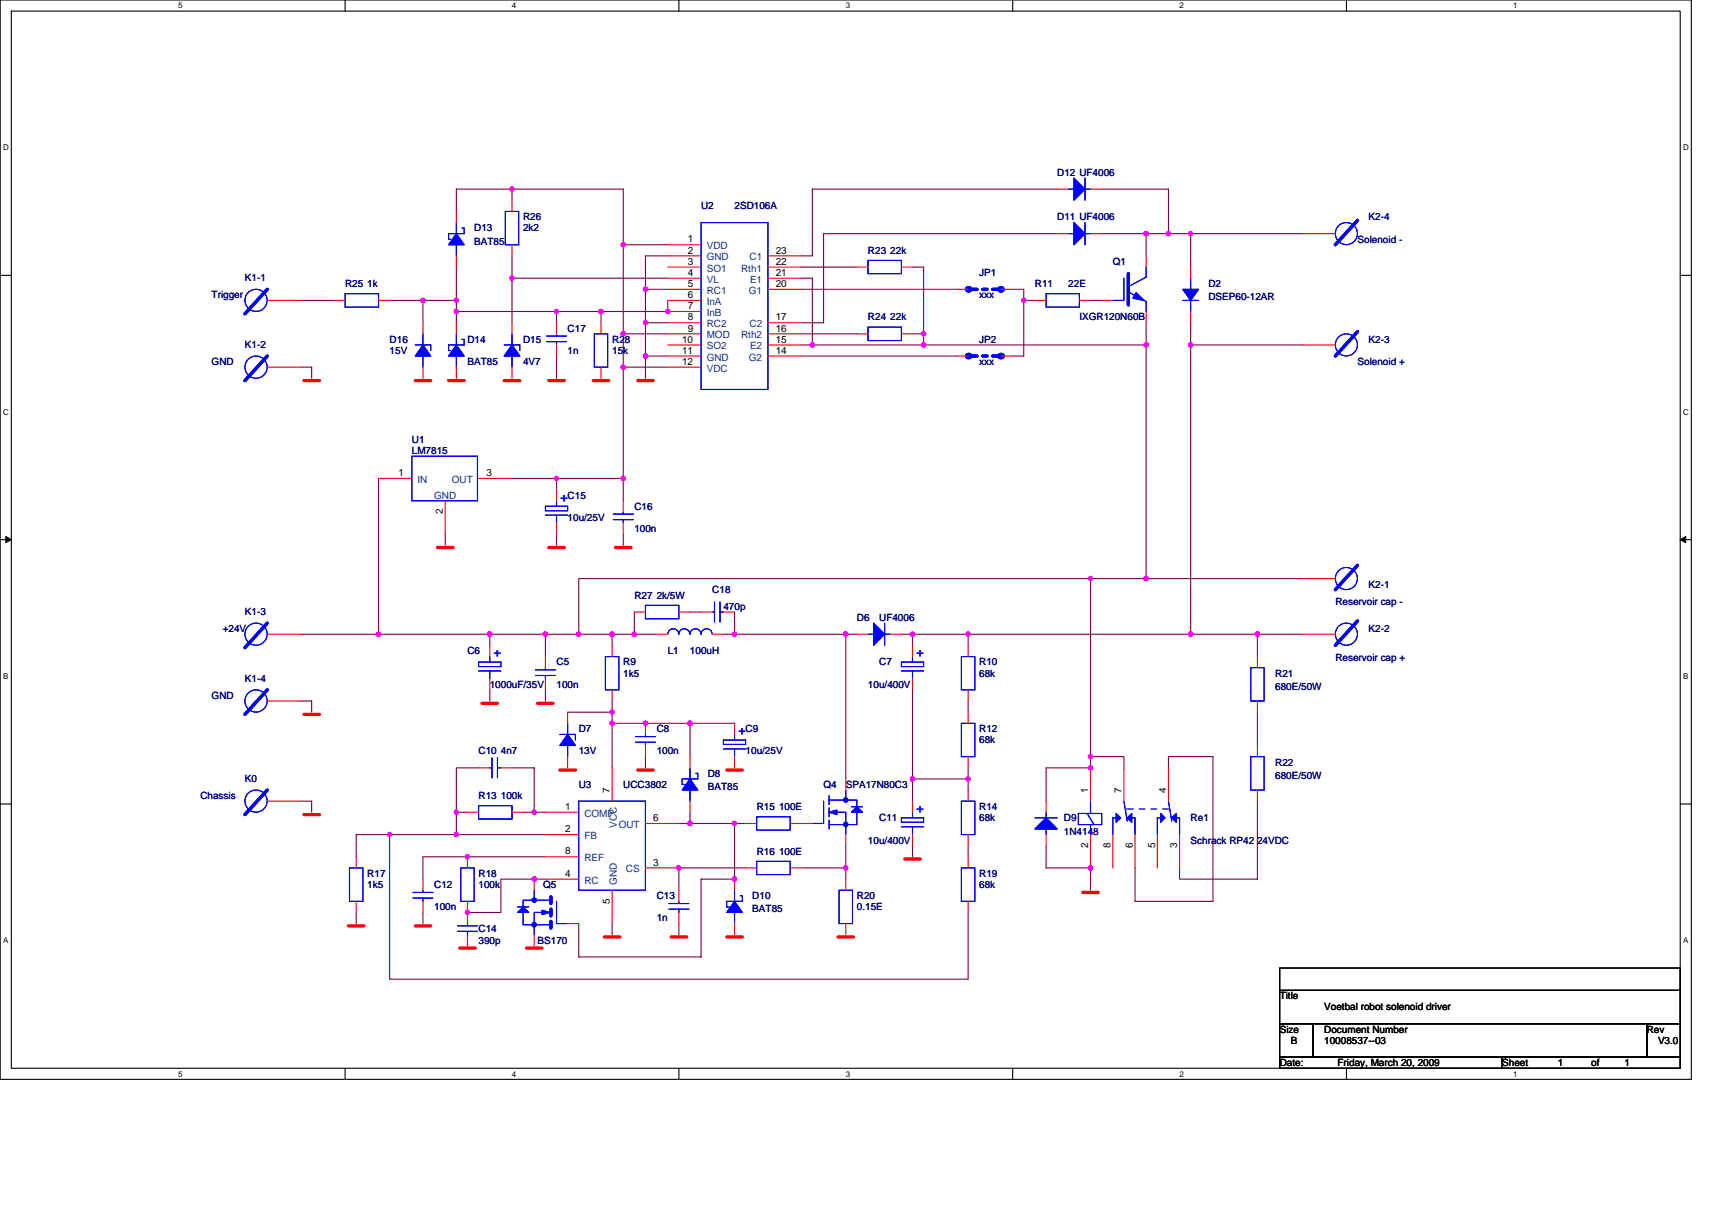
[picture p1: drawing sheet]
<svg xmlns="http://www.w3.org/2000/svg" width="297mm" height="210mm" viewBox="0 0 297 210" stroke-linecap="round" stroke-linejoin="round" font-family="sans-serif">
<path d="M0 0h293.5v187.2h-293.5zM2 1.9h289.5v183.4h-289.5z" fill="none" stroke="#000" stroke-width=".19"/>
<g fill="#fff">
<path d="M30.9 .2h.8v1.6h-.8z"/>
<path d="M30.9 185.5h.8v1.6h-.8z"/>
</g>
<path d="M59.9 0v1.9M59.9 185.3v1.9" fill="none" stroke="#000" stroke-width=".19"/>
<g fill="#fff">
<path d="M88.8 .2h.8v1.6h-.8z"/>
<path d="M88.8 185.5h.8v1.6h-.8z"/>
</g>
<path d="M117.8 0v1.9M117.8 185.3v1.9" fill="none" stroke="#000" stroke-width=".19"/>
<g fill="#fff">
<path d="M146.7 .2h.8v1.6h-.8z"/>
<path d="M146.7 185.5h.8v1.6h-.8z"/>
</g>
<path d="M175.7 0v1.9M175.7 185.3v1.9" fill="none" stroke="#000" stroke-width=".19"/>
<g fill="#fff">
<path d="M204.7 .2h.7v1.6h-.7z"/>
<path d="M204.7 185.5h.7v1.6h-.7z"/>
</g>
<path d="M233.6 0v1.9M233.6 185.3v1.9" fill="none" stroke="#000" stroke-width=".19"/>
<g fill="#fff">
<path d="M262.6 .2h.7v1.6h-.7z"/>
<path d="M262.6 185.5h.7v1.6h-.7z"/>
<path d="M.5 24.8h1v1.6h-1z"/>
<path d="M292 24.8h1v1.6h-1z"/>
<path d="M.5 70.7h1v1.5h-1z"/>
<path d="M292 70.7h1v1.5h-1z"/>
</g>
<path d="M0 47.8h2M291.5 47.8h2" fill="none" stroke="#000" stroke-width=".19"/>
<g fill="#fff">
<path d="M.5 116.5h.9v1.6h-.9z"/>
<path d="M292 116.5h.9v1.6h-.9z"/>
</g>
<path d="M0 93.6h2M291.5 93.6h2" fill="none" stroke="#000" stroke-width=".19"/>
<path d="M1 93.1l1 .5-1 .5zM291.5 93.6l1-.5v1z" fill="#000" stroke="#000" stroke-width=".17"/>
<g fill="#fff">
<path d="M.5 162.4h.9v1.5h-.9z"/>
<path d="M292 162.4h.9v1.5h-.9z"/>
</g>
<path d="M0 139.5h2M291.5 139.5h2M222 167.9h69.5v3.9h-69.5zM222 171.8h69.5v5.8h-69.5zM222 177.6h5.8v5.8h-5.8zM227.8 177.6h57.9v5.8h-57.9zM285.7 177.6h5.8v5.8h-5.8zM222 183.4h38.6v1.9h-38.6zM260.6 183.4h30.9v1.9h-30.9z" fill="none" stroke="#000" stroke-width=".19"/>
<g fill="none" stroke="#800040" stroke-width=".19">
<path d="M79.2 36.7v-3.9h28.9v9.7h7.8M88.8 32.8v1.9M183.4 32.8h-42.5v11.6h-1.9M191.2 32.8h11.5v7.7M52.2 52.1h5.8M67.6 52.1h5.8v3.9M73.4 52.1h5.8M79.2 46.3v9.7M79.2 54h17.4M88.8 48.3h27.1M88.8 44.4v11.6M96.6 54h7.7v2"/>
<path d="M96.6 54v2M108.1 42.5v44.4M108.1 57.9h7.8M112 50.2v5.8h3.9M112 56v5.8h3.9M112 50.2h3.9M115.9 44.4h-3.9v5.8M115.9 52.1v1.9h-11.6M139 50.2h27M139 57.9h9.7M139 48.3h1.9v11.5M139 59.8h59.9"/>
<path d="M139 46.3h9.7M158.3 57.9h1.9M158.3 46.3h1.9v13.5M175.7 50.2h1.9v11.6h-1.9M177.6 52.1h2M183.4 40.5h-40.5v15.5h-3.9M189.2 52.1h2M191.2 40.5h34.7M198.9 40.5v3.9M198.9 56v44.4M206.6 56v3.8h19.3M206.6 40.5v5.8"/>
<path d="M206.6 59.8v50.2M52.2 63.7h1.9v1.9M96.6 61.8v3.8M108.1 63.7h7.8M112 61.8v3.8M139 61.8h27M65.7 83v27M77.3 92.6v2M88.8 83h19.3M96.6 83v1.9M96.6 92.6v2M108.1 92.6v2"/>
<path d="M52.2 110h61.7M85 110v2M85 119.7v1.9M94.6 110v3.9M94.6 119.7v1.9M106.2 110v2M110.1 106.2v3.8M119.7 106.2h1.9M125.5 110h23.2M127.4 106.2v3.8M146.7 110v25.1M156.4 110h69.5"/>
<path d="M158.3 110v2M158.3 119.7v19.3M168 110v2M189.2 100.4v30.9h5.8v1.9M218.2 110v3.9M225.9 100.4h-125.5v9.6M52.2 121.6h1.9v1.9M52.2 139h1.9v1.9M83 133.2h-3.8v11.6M88.8 133.2h3.9v7.7M98.5 123.5h7.7M106.2 121.6v11.6"/>
<path d="M106.2 125.5h21.2M112 131.3v1.9M119.7 125.5v5.8M158.3 135.1h9.7M168 121.6v1.9M168 133.2v3.9M189.2 131.3v1.9h-7.7v5.8M202.7 133.2v-1.9h7.8v25.1h-13.6v-5.8M218.2 139v13.5h-13.5v-1.9M218.2 123.5v5.8M61.8 158.3v1.9M67.6 144.8v25.1h100.4v-11.6"/>
<path d="M73.4 158.3v1.9M79.2 140.9h1.9M90.8 140.9h3.8M94.6 148.6h-21.2v3.9M94.6 152.5h-7.7v5.8h-5.8M94.6 144.8h-32.8v3.8M117.8 142.9h11.6M119.7 140.9v2M127.4 142.9v9.6h-5.8v13.5h-21.2v-5.8M129.4 150.6h-11.6v3.8M139 150.6h7.7M146.7 146.7v5.8"/>
<path d="M158.3 146.7v1.9M168 146.7v1.9M181.5 146.7v3.9h7.7v3.8M106.2 160.2v2M117.8 160.2v2"/>
</g>
<g fill="#f0f" stroke="#f0f" stroke-width=".19">
<circle cx="117.8" cy="150.6" r=".38"/>
<circle cx="146.7" cy="150.6" r=".38"/>
<circle cx="106.2" cy="125.5" r=".38"/>
<circle cx="146.7" cy="110" r=".38"/>
<circle cx="81.1" cy="148.6" r=".38"/>
<circle cx="81.1" cy="158.3" r=".38"/>
<circle cx="79.2" cy="144.8" r=".38"/>
<circle cx="79.2" cy="140.9" r=".38"/>
<circle cx="92.7" cy="140.9" r=".38"/>
<circle cx="67.6" cy="144.8" r=".38"/>
<circle cx="168" cy="135.1" r=".38"/>
<circle cx="119.7" cy="125.5" r=".38"/>
<circle cx="127.4" cy="152.5" r=".38"/>
<circle cx="127.4" cy="142.8" r=".38"/>
<circle cx="110" cy="110" r=".38"/>
<circle cx="112" cy="125.5" r=".38"/>
<circle cx="106.2" cy="123.5" r=".38"/>
<circle cx="158.3" cy="110" r=".38"/>
<circle cx="92.7" cy="152.5" r=".38"/>
<circle cx="198.9" cy="100.4" r=".38"/>
<circle cx="206.6" cy="40.5" r=".38"/>
<circle cx="202.7" cy="40.5" r=".38"/>
<circle cx="85" cy="110" r=".38"/>
<circle cx="94.6" cy="110" r=".38"/>
<circle cx="158.3" cy="135.1" r=".38"/>
<circle cx="189.2" cy="150.6" r=".38"/>
<circle cx="189.2" cy="133.2" r=".38"/>
<circle cx="189.2" cy="131.3" r=".38"/>
<circle cx="189.2" cy="100.4" r=".38"/>
<circle cx="119.7" cy="142.8" r=".38"/>
<circle cx="206.6" cy="110" r=".38"/>
<circle cx="206.6" cy="59.8" r=".38"/>
<circle cx="218.2" cy="110" r=".38"/>
<circle cx="106.2" cy="110" r=".38"/>
<circle cx="65.7" cy="110" r=".38"/>
<circle cx="108.1" cy="83" r=".38"/>
<circle cx="96.5" cy="83" r=".38"/>
<circle cx="112" cy="50.2" r=".38"/>
<circle cx="112" cy="61.8" r=".38"/>
<circle cx="112" cy="56" r=".38"/>
<circle cx="108.1" cy="42.4" r=".38"/>
<circle cx="108.1" cy="63.7" r=".38"/>
<circle cx="88.8" cy="48.2" r=".38"/>
<circle cx="115.8" cy="54" r=".38"/>
<circle cx="198.9" cy="40.5" r=".38"/>
<circle cx="198.9" cy="59.8" r=".38"/>
<circle cx="160.3" cy="59.8" r=".38"/>
<circle cx="160.3" cy="57.9" r=".38"/>
<circle cx="140.9" cy="59.8" r=".38"/>
<circle cx="108.1" cy="57.9" r=".38"/>
<circle cx="88.8" cy="32.8" r=".38"/>
<circle cx="104.3" cy="54" r=".38"/>
<circle cx="177.6" cy="52.1" r=".38"/>
<circle cx="100.4" cy="110" r=".38"/>
<circle cx="127.4" cy="110" r=".38"/>
<circle cx="79.2" cy="52.1" r=".38"/>
<circle cx="79.2" cy="54" r=".38"/>
<circle cx="73.4" cy="52.1" r=".38"/>
<circle cx="96.5" cy="54" r=".38"/>
<circle cx="168" cy="110" r=".38"/>
</g>
<g fill="none" stroke="#f00" stroke-width=".57">
<path d="M52.7 66h2.7M72 66h2.7M77.8 66h2.7M87.5 66h2.7M95.2 66h2.7M102.9 66h2.7M110.7 66h2.6M75.9 95h2.7M95.2 95h2.7M106.8 95h2.7M52.7 123.9h2.7M83.6 122h2.7"/>
<path d="M93.3 122h2.7M97.1 133.6h2.7M110.7 133.6h2.6M126.1 133.6h2.7M52.7 141.3h2.7M157 149h2.7M187.9 154.8h2.7M60.4 160.6h2.8M72 160.6h2.7M79.8 164.5h2.7M91.4 164.5h2.6M104.9 162.5h2.7"/>
<path d="M116.4 162.5h2.7M126.1 162.5h2.7M145.4 162.5h2.7"/>
</g>
<g fill="none" stroke="#00f" stroke-width=".19">
<path d="M79.2 38.6v1.9M80.2 39.6h.3v.9h-2.7v1h.4M87.7 36.7h2.3v5.8h-2.3zM121.6 38.6h11.6v29h-11.6zM185.4 32.8h.9M188.3 32.8h.9M188.3 30.9v3.8M188.3 38.6v3.9M59.9 50.9h5.8v2.4h-5.8zM72 59.8h2.7v1M73.4 57.9v1.9M79.2 42.5v1.9"/>
<path d="M79.2 57.9v1.9M80.2 58.9h.3v.9h-2.7v1h.4M87.5 59.8h2.7v1M88.8 57.9v1.9M94.8 59.3h3.5M94.8 58.3h3.5M96.6 57.9v.4M96.6 59.3v.5M103.1 57.9h2.3v5.8h-2.3zM150.6 56.7h5.8v2.4h-5.8zM150.6 45.2h5.8v2.3h-5.8zM181.5 50.9h5.8v2.4h-5.8z"/>
<path d="M185.4 40.5h.9M188.3 40.5h.9M195 48.3v3.8h-1.9M196 50.8l2.9 1.5v1.7M198.9 46.3v1.8l-2.9 1.5M205.2 52.1h2.7M206.6 48.3v1.9M206.6 52.1v1.9M71.5 79.1h11.3v7.8h-11.3zM73.4 61.8v1.9M79.2 61.8v1.9M88.8 61.8v1.9"/>
<path d="M94.6 87.8h3.9v.8h-3.9zM94.6 89.4h3.9M96.6 86.9v.9M96.6 89.4v1.3M106.4 90.1h3.5M106.4 89.2h3.5M108.1 88.8v.4M108.1 90.1v.6M83 114.9h3.9v.7h-3.9zM83 116.4h3.9M85 113.9v1M85 116.4v1.4"/>
<path d="M92.9 117.2h3.5M92.9 116.2h3.5M94.6 115.8v.4M94.6 117.2v.6M105 113.9h2.4v5.8h-2.4zM112 105h5.8v2.3h-5.8zM115.9 110a.95 .95 0 0 1 .9-.9 .95 .95 0 0 1 1 .9M117.8 110a.95 .95 0 0 1 .9-.9 .95 .95 0 0 1 1 .9M119.7 110a.95 .95 0 0 1 1-.9 .95 .95 0 0 1 .9 .9 .97 .97 0 0 1 1-.9 .97 .97 0 0 1 1 .9M123.6 106.2h.4M124 104.4v3.5M124.9 106.2h.6"/>
<path d="M124.9 104.4v3.5M150.6 110h1M153.5 110h1M153.5 108.1v3.9M156.4 114.9h3.8v.7h-3.8zM156.4 116.4h3.8M158.3 113.9v1M158.3 116.4v1.4M166.8 113.9h2.3v5.8h-2.3zM217 115.8h2.3v5.8h-2.3zM83 139.8h5.8v2.3h-5.8zM85 133.2h.4"/>
<path d="M85.4 131.5v3.4M86.3 133.2h.6M86.3 131.5v3.4M97.1 127.4h2.7v1M98.5 125.5v1.9M98.5 129.3v2M100.4 139h11.6v15.4h-11.6zM110.3 128.8h3.4M110.3 127.8h3.4M112 127.4v.4M112 128.8v.5M119.7 133.2v1.9"/>
<path d="M119.7 137.1v1.9M120.7 134.2h.4v.9h-2.7v1h.4M125.5 128.4h3.9v.7h-3.9zM125.5 129.9h3.9M127.4 127.4v1M127.4 129.9v1.4M142.9 139v3.9h-2M143.8 138.8h4.9v1.2M143.8 138v1.6M146.7 137.1v1.7M147.7 140h1.9M166.8 125.5h2.3v5.8h-2.3z"/>
<path d="M166.8 139h2.3v5.8h-2.3zM189.2 139v2.1M195 139l.6 3.5M202.7 139l.6 3.5M217 131.3h2.3v5.8h-2.3zM60.6 150.6h2.4v5.8h-2.4zM71.6 155.8h3.5M71.6 154.8h3.5M73.4 154.4v.4M73.4 155.8v.6M79.9 150.6h2.4v5.8h-2.4zM89.8 157.3h1.9"/>
<path d="M90.8 158.3v2.1h4.8M92.7 154.4v1.8M94.6 158.3h-1.9v3.9M95.6 156.2h-4.8v1.1M96.6 156.4v3.8h1.9M116.1 157.7h3.4M116.1 156.7h3.4M117.8 156.4v.3M117.8 157.7v.6M127.4 154.4v2M127.4 158.3v1.9M128.4 155.4h.4v1h-2.7v.9h.4"/>
<path d="M131.3 149.4h5.8v2.3h-5.8zM131.3 141.7h5.8v2.3h-5.8zM143.8 140.1v1.6M143.8 142.3v1.5M144.8 140.9h1.9v3.9M145.6 154.4h2.3v5.8h-2.3zM148.7 140.9v2.1h-4.9M156.4 141.9h3.8v.7h-3.8zM156.4 143.4h3.8M158.3 140.9v1M158.3 143.4v1.4M166.8 150.6h2.3v5.8h-2.3z"/>
<path d="M179.6 141.9h3.8M181.5 140.9v1M181.5 143.8v1M187.1 141.1h4.1v1.9h-4.1zM188.6 141.1l1.2 1.9M189.2 143v1.8M193.7 141.9h-.6v2.9M195.8 141.9h1.1v2.9M201.4 141.9h-.6v2.9M203.5 141.9h1.2v2.9M79.4 161.6h3.4M79.4 160.6h3.4"/>
<path d="M81.1 160.2v.4M81.1 161.6v.6"/>
<circle cx="44.4" cy="52.1" r="1.92"/>
<circle cx="233.6" cy="40.5" r="1.92"/>
<circle cx="233.6" cy="59.8" r="1.92"/>
<circle cx="44.4" cy="63.7" r="1.93"/>
<circle cx="44.4" cy="110" r="1.92"/>
<circle cx="233.6" cy="100.4" r="1.92"/>
<circle cx="233.6" cy="110" r="1.92"/>
<circle cx="44.4" cy="121.6" r="1.93"/>
<circle cx="44.4" cy="139" r="1.92"/>
</g>
<g fill="none" stroke="#f00" stroke-width=".19">
<path d="M79.2 36.7v1.9M88.8 34.7v2M183.4 32.8h2M189.2 32.8h2M46.4 52.1h5.8M58 52.1h1.9M65.7 52.1h1.9M73.4 56v1.9M79.2 44.4v1.9M79.2 56v1.9M88.8 42.5v1.9M88.8 56v1.9"/>
<path d="M96.6 56v1.9M96.6 59.8v2M104.3 56v1.9M115.9 52.1h5.7M115.9 50.2h5.7M115.9 42.5h5.7M115.9 44.4h5.7M115.9 46.3h5.7M115.9 48.3h5.7M115.9 54h5.7M115.9 56h5.7M115.9 57.9h5.7"/>
<path d="M115.9 59.8h5.7M133.2 50.2h5.8M133.2 44.4h5.8M133.2 46.3h5.8M133.2 48.3h5.8M133.2 56h5.8M133.2 57.9h5.8M133.2 59.8h5.8M148.7 46.3h1.9M148.7 57.9h1.9M156.4 46.3h1.9M156.4 57.9h1.9"/>
<path d="M166 50.2h2M173.8 50.2h1.9M179.6 52.1h1.9M183.4 40.5h2M187.3 52.1h1.9M189.2 40.5h2M191.2 52.1h1.9M198.9 44.4v1.9M198.9 54v2M206.6 46.3v2M206.6 54v2M225.9 40.5h5.8"/>
<path d="M225.9 59.8h5.8M46.4 63.7h5.8M73.4 63.7v1.9M79.2 63.7v1.9M88.8 63.7v1.9M104.3 63.7v1.9M115.9 63.7h5.7M115.9 61.8h5.7M133.2 61.8h5.8M166 61.8h2M173.8 61.8h1.9M65.7 83h5.8"/>
<path d="M77.3 86.9v5.7M83 83h5.8M96.6 84.9v2M96.6 90.7v1.9M108.1 86.9v1.9M108.1 90.7v1.9M46.4 110h5.8M85 112v1.9M85 117.8v1.9M94.6 113.9v1.9M94.6 117.8v1.9M106.2 112v1.9"/>
<path d="M106.2 119.7v1.9M110.1 106.2h1.9M113.9 110h2M117.8 106.2h1.9M121.6 106.2h2M123.6 110h1.9M125.5 106.2h1.9M148.7 110h1.9M154.5 110h1.9M158.3 112v1.9M158.3 117.8v1.9M168 112v1.9"/>
<path d="M168 119.7v1.9M218.2 113.9v1.9M225.9 110h5.8M225.9 100.4h5.8M46.4 139h5.8M46.4 121.6h5.8M83 133.2h2M86.9 133.2h1.9M98.5 123.5v2M98.5 131.3v1.9M106.2 133.2v5.8M112 125.5v1.9"/>
<path d="M112 129.3v2M119.7 131.3v1.9M119.7 139v1.9M127.4 125.5v1.9M127.4 131.3v1.9M146.7 135.1v2M158.3 139v1.9M168 123.5v2M168 131.3v1.9M168 137.1v1.9M181.5 139v1.9M189.2 133.2v5.8"/>
<path d="M195 133.2v5.8M202.7 133.2v5.8M218.2 121.6v1.9M218.2 129.3v2M218.2 137.1v1.9M61.8 148.6v2M61.8 156.4v1.9M73.4 152.5v1.9M73.4 156.4v1.9M81.1 148.6v2M81.1 156.4v3.8M81.1 140.9h1.9"/>
<path d="M88.8 140.9h2M92.7 152.5v1.9M94.6 140.9h5.8M94.6 152.5h5.8M94.6 148.6h5.8M94.6 144.8h5.8M106.2 154.4v5.8M112 150.6h5.8M112 142.9h5.8M117.8 154.4v2M117.8 158.3v1.9M127.4 152.5v1.9"/>
<path d="M129.4 150.6h1.9M129.4 142.9h1.9M137.1 150.6h1.9M137.1 142.9h3.8M146.7 144.8v1.9M146.7 152.5v1.9M158.3 144.8v1.9M168 144.8v1.9M168 148.6v2M168 156.4v1.9M181.5 144.8v1.9M189.2 144.8v5.8"/>
<path d="M193.1 144.8v5.8M196.9 144.8v5.8M200.8 144.8v5.8M204.7 144.8v5.8M81.1 162.2v1.9M92.7 162.2v1.9M98.5 160.2h1.9M127.4 160.2v2M146.7 160.2v2"/>
</g>
<g fill="none" stroke="#00f" stroke-width=".57">
<path d="M235.5 38.2l-3.8 4.3M46.4 50.2l-3.9 4.2M168.8 50.2h.7M170.5 50.2h.8M172.2 50.2h1M195.8 47.5v5.4M235.5 57.5l-3.8 4.3M46.4 61.8l-3.9 4.2M168.8 61.8h.7M170.5 61.8h.8M172.2 61.8h1M235.5 98.1l-3.8 4.2"/>
<path d="M46.4 108.1l-3.9 4.3M46.4 119.7l-3.9 4.2M235.5 107.7l-3.8 4.3M46.4 137.1l-3.9 4.2M95.6 155.6v1.1M95.6 157.7v1.2M95.6 159.8v1.2"/>
</g>
<g fill="#00f" stroke="#00f" stroke-width=".19">
<path d="M79.2 59.8l1.3 2h-2.7z" fill-rule="evenodd"/>
<path d="M79.2 59.8l1.3 2h-2.7z" fill-rule="evenodd"/>
<path d="M197.1 50.8l1.4 1.3-1.9-.4z" fill-rule="evenodd"/>
<path d="M197.1 50.8l1.4 1.3-1.9-.4z" fill-rule="evenodd"/>
<path d="M186.3 30.9l2 1.9-2 1.9z" fill-rule="evenodd"/>
<path d="M186.3 30.9l2 1.9-2 1.9z" fill-rule="evenodd"/>
<path d="M79.2 40.5l1.3 2h-2.7z" fill-rule="evenodd"/>
<path d="M79.2 40.5l1.3 2h-2.7z" fill-rule="evenodd"/>
<path d="M205.2 50.2h2.7l-1.3 1.9z" fill-rule="evenodd"/>
<path d="M205.2 50.2h2.7l-1.3 1.9z" fill-rule="evenodd"/>
<path d="M73.4 59.8l1.3 2h-2.7z" fill-rule="evenodd"/>
<path d="M73.4 59.8l1.3 2h-2.7z" fill-rule="evenodd"/>
<path d="M179.6 143.8l1.9-1.9 1.9 1.9z" fill-rule="evenodd"/>
<path d="M179.6 143.8l1.9-1.9 1.9 1.9z" fill-rule="evenodd"/>
<path d="M98.5 127.4l1.3 1.9h-2.7z" fill-rule="evenodd"/>
<path d="M98.5 127.4l1.3 1.9h-2.7z" fill-rule="evenodd"/>
<path d="M88.8 59.8l1.4 2h-2.7z" fill-rule="evenodd"/>
<path d="M88.8 59.8l1.4 2h-2.7z" fill-rule="evenodd"/>
<path d="M201.4 141.1l.7 .8-.7 .7z" fill-rule="evenodd"/>
<path d="M203.3 141.9l.8-.8v1.5z" fill-rule="evenodd"/>
<path d="M195.6 141.9l.8-.8v1.5z" fill-rule="evenodd"/>
<path d="M193.7 141.1l.7 .8-.7 .7z" fill-rule="evenodd"/>
<path d="M201.4 141.1l.7 .8-.7 .7z" fill-rule="evenodd"/>
<path d="M203.3 141.9l.8-.8v1.5z" fill-rule="evenodd"/>
<path d="M195.6 141.9l.8-.8v1.5z" fill-rule="evenodd"/>
<path d="M193.7 141.1l.7 .8-.7 .7z" fill-rule="evenodd"/>
<path d="M186.3 38.6l2 1.9-2 2z" fill-rule="evenodd"/>
<path d="M186.3 38.6l2 1.9-2 2z" fill-rule="evenodd"/>
<path d="M148.7 140l.9 .9h-1.9z" fill-rule="evenodd"/>
<path d="M143.8 140.9l1.4-.4v.8z" fill-rule="evenodd"/>
<path d="M148.7 140l.9 .9h-1.9z" fill-rule="evenodd"/>
<path d="M143.8 140.9l1.4-.4v.8z" fill-rule="evenodd"/>
<path d="M89.8 158.3l1-1 .9 1z" fill-rule="evenodd"/>
<path d="M94 157.9l1.4 .4-1.4 .4z" fill-rule="evenodd"/>
<path d="M89.8 158.3l1-1 .9 1z" fill-rule="evenodd"/>
<path d="M94 157.9l1.4 .4-1.4 .4z" fill-rule="evenodd"/>
<path d="M151.6 108.1l1.9 1.9-1.9 2z" fill-rule="evenodd"/>
<path d="M151.6 108.1l1.9 1.9-1.9 2z" fill-rule="evenodd"/>
<path d="M119.7 135.1l1.4 2h-2.7z" fill-rule="evenodd"/>
<path d="M119.7 135.1l1.4 2h-2.7z" fill-rule="evenodd"/>
<path d="M127.4 156.4l1.4 1.9h-2.7z" fill-rule="evenodd"/>
<path d="M127.4 156.4l1.4 1.9h-2.7z" fill-rule="evenodd"/>
<circle cx="146.7" cy="138.8" r=".38"/>
<circle cx="146.7" cy="143" r=".38"/>
<circle cx="92.7" cy="156.2" r=".38"/>
<circle cx="92.7" cy="160.4" r=".38"/>
</g>
<path d="M195.4 140.3h.1M202.7 140.3h-7.3" fill="none" stroke="#fff" stroke-width=".17" stroke-dasharray="1 1 1 1 1 1 1 1"/>
<path d="M195.4 140.3h.1M202.7 140.3h-7.3" fill="none" stroke="#00f" stroke-width=".17" stroke-dasharray="1 1 1 1 1 1 1 1"/>
<path d="M168 50.2h.2M173.6 50.2h.2M168 61.8h.2M173.6 61.8h.2" fill="none" stroke="#00f" stroke-width="1.1"/>
<g font-size="2.5" fill="#00f">
<text x="97.1" y="87">+</text>
<text x="85.6" y="114">+</text>
<text x="158.9" y="114">+</text>
<text x="128" y="127.6">+</text>
<text x="158.9" y="141.1">+</text>
</g>
<g font-size="1.7" fill="#000080">
<text x="183.4" y="30.5">D12 UF4006</text>
<text x="82.3" y="40.2">D13</text>
<text x="90.8" y="38.2">R26</text>
<text x="90.8" y="40.2">2k2</text>
<text x="121.6" y="36.3">U2</text>
<text x="127.4" y="36.3">2SD106A</text>
<text x="183.4" y="38.2">D11 UF4006</text>
<text x="237.5" y="38.2">K2-4</text>
<text x="82.3" y="42.5">BAT85</text>
<text x="150.6" y="44">R23 22k</text>
<text x="169.9" y="47.9">JP1</text>
<text x="193.1" y="45.9">Q1</text>
<text x="235.5" y="42.1">Solenoid -</text>
<text x="36.7" y="51.7">Trigger</text>
<text x="42.5" y="48.8">K1-1</text>
<text x="59.9" y="49.8">R25 1k</text>
<text x="169.9" y="51.7">xxx</text>
<text x="179.6" y="49.8">R11</text>
<text x="185.4" y="49.8">22E</text>
<text x="209.7" y="49.8">D2</text>
<text x="209.7" y="52.1">DSEP60-12AR</text>
<text x="67.6" y="59.5">D16</text>
<text x="81.1" y="59.5">D14</text>
<text x="90.8" y="59.5">D15</text>
<text x="98.5" y="57.5">C17</text>
<text x="106.2" y="59.5">R28</text>
<text x="150.6" y="55.6">R24 22k</text>
<text x="169.9" y="59.5">JP2</text>
<text x="187.3" y="55.6">IXGR120N60B</text>
<text x="237.5" y="59.5">K2-3</text>
<text x="36.7" y="63.3">GND</text>
<text x="42.5" y="60.4">K1-2</text>
<text x="67.6" y="61.4">15V</text>
<text x="81.1" y="63.3">BAT85</text>
<text x="90.8" y="63.3">4V7</text>
<text x="98.5" y="61.4">1n</text>
<text x="106.2" y="61.4">15k</text>
<text x="169.9" y="63.3">xxx</text>
<text x="235.5" y="63.3">Solenoid +</text>
<text x="71.5" y="76.8">U1</text>
<text x="71.5" y="78.8">LM7815</text>
<text x="98.5" y="86.5">C15</text>
<text x="110.1" y="88.4">C16</text>
<text x="98.5" y="90.3">10u/25V</text>
<text x="110.1" y="92.3">100n</text>
<text x="237.5" y="101.9">K2-1</text>
<text x="42.5" y="106.7">K1-3</text>
<text x="110.1" y="103.8">R27 2k/5W</text>
<text x="123.6" y="102.9">C18</text>
<text x="125.5" y="105.8">470p</text>
<text x="148.7" y="107.7">D6</text>
<text x="152.5" y="107.7">UF4006</text>
<text x="231.7" y="105">Reservoir cap -</text>
<text x="38.6" y="109.6">+24V</text>
<text x="81.1" y="113.5">C6</text>
<text x="115.9" y="113.5">L1</text>
<text x="119.7" y="113.5">100uH</text>
<text x="237.5" y="109.6">K2-2</text>
<text x="42.5" y="118.3">K1-4</text>
<text x="85" y="119.3">1000uF/35V</text>
<text x="96.6" y="115.4">C5</text>
<text x="96.6" y="119.3">100n</text>
<text x="108.1" y="115.4">R9</text>
<text x="108.1" y="117.4">1k5</text>
<text x="150.6" y="119.3">10u/400V</text>
<text x="152.5" y="115.4">C7</text>
<text x="169.9" y="115.4">R10</text>
<text x="169.9" y="117.4">68k</text>
<text x="221.3" y="117.4">R21</text>
<text x="221.3" y="119.7">680E/50W</text>
<text x="231.7" y="114.7">Reservoir cap +</text>
<text x="36.7" y="121.2">GND</text>
<text x="83" y="130.9">C10 4n7</text>
<text x="100.4" y="127">D7</text>
<text x="100.4" y="130.9">13V</text>
<text x="113.9" y="127">C8</text>
<text x="113.9" y="130.9">100n</text>
<text x="129.4" y="127">C9</text>
<text x="129.4" y="130.9">10u/25V</text>
<text x="169.9" y="127">R12</text>
<text x="169.9" y="128.9">68k</text>
<text x="42.5" y="135.7">K0</text>
<text x="100.4" y="136.7">U3</text>
<text x="108.1" y="136.7">UCC3802</text>
<text x="122.8" y="134.7">D8</text>
<text x="122.8" y="137.1">BAT85</text>
<text x="142.9" y="136.7">Q4</text>
<text x="146.7" y="136.7">SPA17N80C3</text>
<text x="221.3" y="132.8">R22</text>
<text x="221.3" y="135.1">680E/50W</text>
<text x="34.8" y="138.6">Chassis</text>
<text x="83" y="138.6">R13 100k</text>
<text x="131.3" y="140.5">R15 100E</text>
<text x="152.5" y="142.5">C11</text>
<text x="169.9" y="140.5">R14</text>
<text x="169.9" y="142.5">68k</text>
<text x="184.6" y="142.5">D9</text>
<text x="206.6" y="142.5">Re1</text>
<text x="131.3" y="148.3">R16 100E</text>
<text x="150.6" y="146.3">10u/400V</text>
<text x="184.6" y="144.8">1N4148</text>
<text x="206.6" y="146.3">Schrack RP42 24VDC</text>
<text x="63.7" y="152.1">R17</text>
<text x="63.7" y="154.1">1k5</text>
<text x="75.3" y="154.1">C12</text>
<text x="83" y="152.1">R18</text>
<text x="83" y="154.1">100k</text>
<text x="94.2" y="154.1">Q5</text>
<text x="113.9" y="156">C13</text>
<text x="130.5" y="156">D10</text>
<text x="148.7" y="156">R20</text>
<text x="169.9" y="152.1">R19</text>
<text x="169.9" y="154.1">68k</text>
<text x="75.3" y="157.9">100n</text>
<text x="83" y="161.8">C14</text>
<text x="113.9" y="159.8">1n</text>
<text x="130.5" y="158.3">BAT85</text>
<text x="148.7" y="157.9">0.15E</text>
<text x="83" y="163.7">390p</text>
<text x="93.3" y="163.7">BS170</text>
</g>
<g font-size="1.7">
<text x="119.3" y="42.1">1</text>
<text x="119.3" y="44">2</text>
<text x="119.3" y="45.9">3</text>
<text x="119.3" y="47.9">4</text>
<text x="134.6" y="47.9">21</text>
<text x="134.6" y="45.9">22</text>
<text x="134.6" y="44">23</text>
<text x="119.3" y="49.8">5</text>
<text x="119.3" y="51.7">6</text>
<text x="119.3" y="53.6">7</text>
<text x="134.6" y="49.8">20</text>
<text x="118.3" y="59.4">10</text>
<text x="119.3" y="55.6">8</text>
<text x="119.3" y="57.5">9</text>
<text x="134.6" y="59.4">15</text>
<text x="134.6" y="57.5">16</text>
<text x="134.6" y="55.6">17</text>
<text x="118.3" y="61.4">11</text>
<text x="118.3" y="63.3">12</text>
<text x="134.6" y="61.4">14</text>
<text x="69.1" y="82.6">1</text>
<text x="84.4" y="82.6">3</text>
<text x="76.9" y="89.2" transform="rotate(-90 76.9 89.2)">2</text>
<text x="105.8" y="137.6" transform="rotate(-90 105.8 137.6)">7</text>
<text x="188.8" y="137.6" transform="rotate(-90 188.8 137.6)">1</text>
<text x="194.6" y="137.6" transform="rotate(-90 194.6 137.6)">7</text>
<text x="202.3" y="137.6" transform="rotate(-90 202.3 137.6)">4</text>
<text x="98.1" y="140.5">1</text>
<text x="113.3" y="142.5">6</text>
<text x="98.1" y="148.2">8</text>
<text x="98.1" y="144.4">2</text>
<text x="188.8" y="147.1" transform="rotate(-90 188.8 147.1)">2</text>
<text x="192.7" y="147.1" transform="rotate(-90 192.7 147.1)">8</text>
<text x="196.5" y="147.1" transform="rotate(-90 196.5 147.1)">6</text>
<text x="200.4" y="147.1" transform="rotate(-90 200.4 147.1)">5</text>
<text x="204.3" y="147.1" transform="rotate(-90 204.3 147.1)">3</text>
<text x="98.1" y="152.1">4</text>
<text x="113.3" y="150.2">3</text>
<text x="105.8" y="156.7" transform="rotate(-90 105.8 156.7)">5</text>
<text x="222" y="173.4">Title</text>
<text x="222" y="179.1">Size</text>
<text x="229.8" y="179.1">Document Number</text>
<text x="229.8" y="175.3">Voetbal robot solenoid driver</text>
<text x="285.7" y="179.1">Rev</text>
<text x="222" y="184.9">Date:</text>
<text x="224" y="181.1">B</text>
<text x="229.8" y="181.1">10008537--03</text>
<text x="232.1" y="184.9">Friday, March 20, 2009</text>
<text x="260.6" y="184.9">Sheet</text>
<text x="270.3" y="184.9">1</text>
<text x="276.1" y="184.9">of</text>
<text x="281.9" y="184.9">1</text>
<text x="287.7" y="181.1">V3.0</text>
</g>
<g font-size="1.7" fill="#004080">
<text x="122.6" y="43.2">VDD</text>
<text x="122.6" y="45.2">GND</text>
<text x="122.6" y="47.1">SO1</text>
<text x="128.6" y="47.1">Rth1</text>
<text x="130" y="45.2">C1</text>
<text x="122.6" y="49">VL</text>
<text x="122.6" y="51">RC1</text>
<text x="122.6" y="52.9">InA</text>
<text x="129.9" y="51">G1</text>
<text x="130.1" y="49">E1</text>
<text x="122.6" y="54.8">InB</text>
<text x="122.6" y="56.8">RC2</text>
<text x="122.6" y="58.7">MOD</text>
<text x="128.6" y="58.7">Rth2</text>
<text x="130" y="56.8">C2</text>
<text x="122.6" y="60.6">SO2</text>
<text x="122.6" y="62.5">GND</text>
<text x="122.6" y="64.5">VDC</text>
<text x="129.9" y="62.5">G2</text>
<text x="130.1" y="60.6">E2</text>
<text x="72.4" y="83.8">IN</text>
<text x="78.4" y="83.8">OUT</text>
<text x="75.3" y="86.5">GND</text>
<text x="101.4" y="141.7">COMP</text>
<text x="107" y="143.6" transform="rotate(-90 107 143.6)">VCC</text>
<text x="107.4" y="143.6">OUT</text>
<text x="101.4" y="149.4">REF</text>
<text x="101.4" y="145.6">FB</text>
<text x="101.4" y="153.3">RC</text>
<text x="107" y="153.5" transform="rotate(-90 107 153.5)">GND</text>
<text x="108.6" y="151.3">CS</text>
</g>
<g font-size="1.4">
<text x="30.9" y="1.5">5</text>
<text x="88.8" y="1.5">4</text>
<text x="146.7" y="1.5">3</text>
<text x="204.7" y="1.5">2</text>
<text x="262.6" y="1.5">1</text>
<text x=".5" y="26.1">D</text>
<text x="292" y="26.1">D</text>
<text x=".5" y="71.9">C</text>
<text x="292" y="71.9">C</text>
<text x=".5" y="117.8">B</text>
<text x="292" y="117.8">B</text>
<text x=".5" y="163.6">A</text>
<text x="292" y="163.6">A</text>
<text x="30.9" y="186.8">5</text>
<text x="88.8" y="186.8">4</text>
<text x="146.7" y="186.8">3</text>
<text x="204.7" y="186.8">2</text>
<text x="262.6" y="186.8">1</text>
</g>
</svg>
